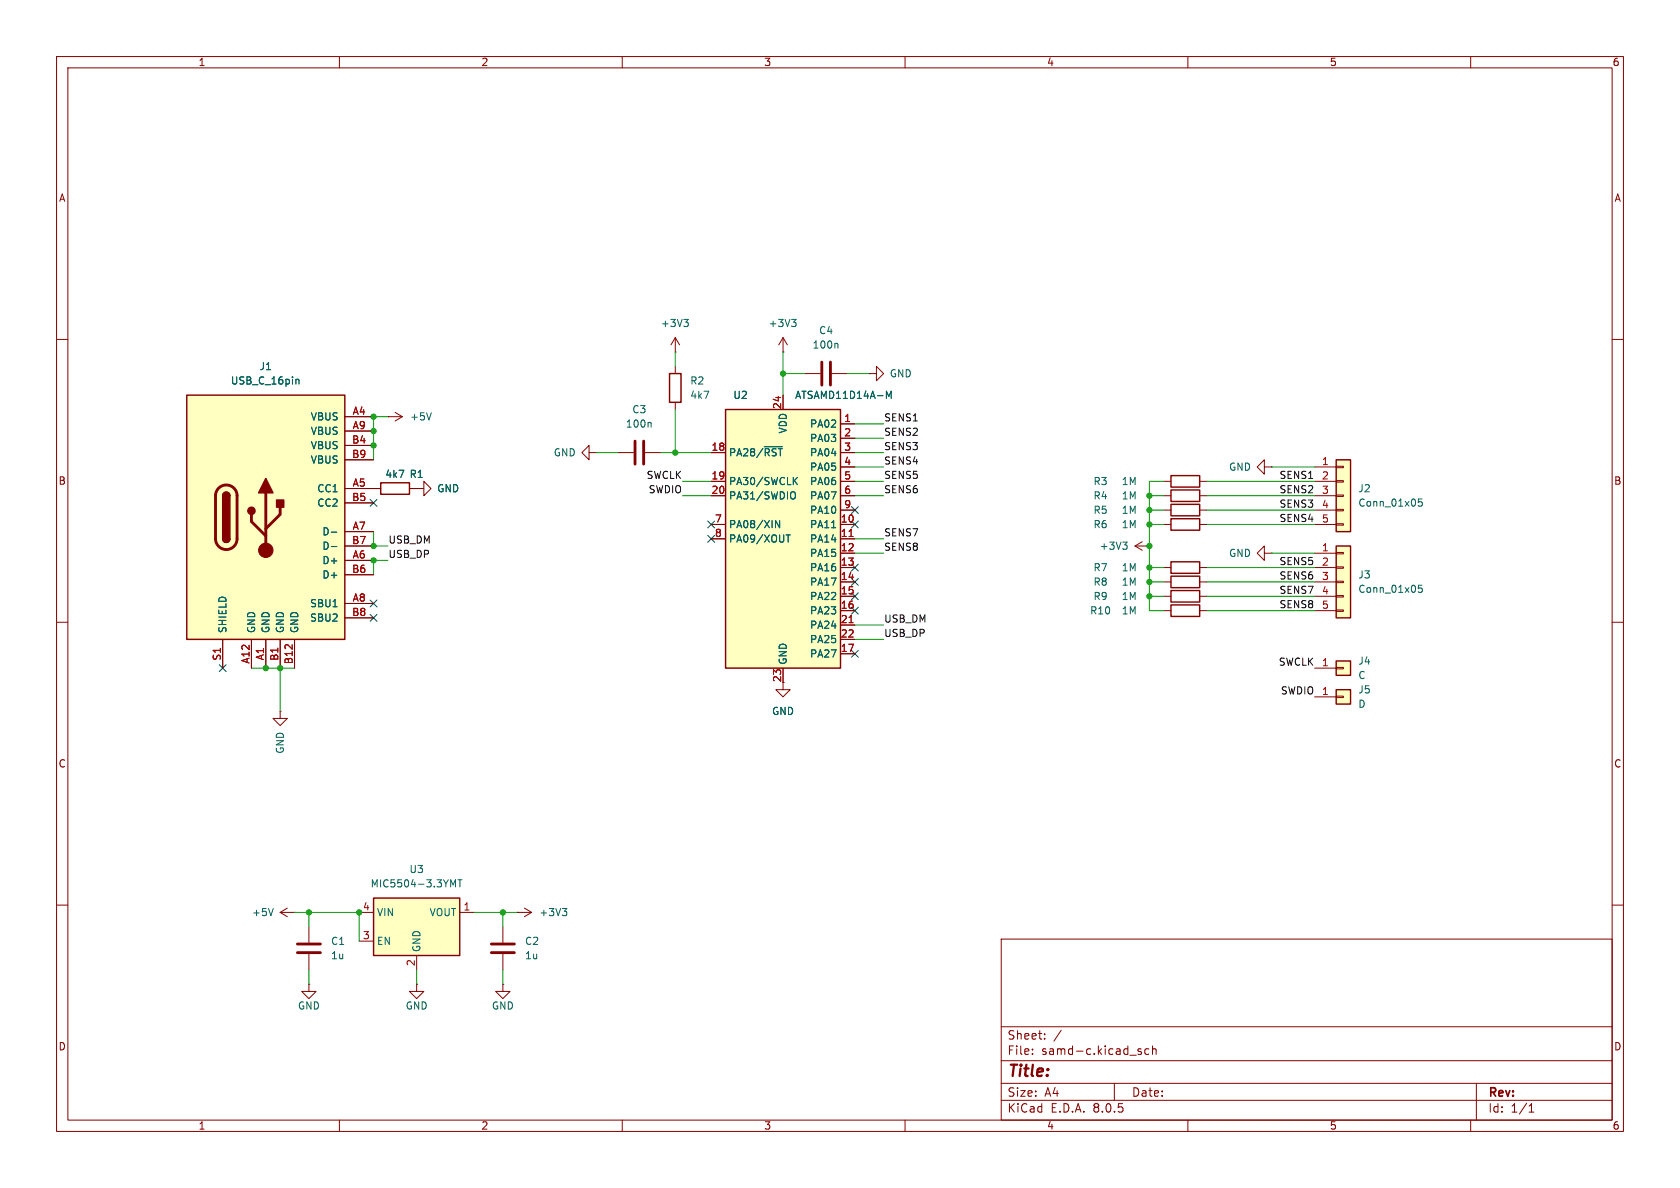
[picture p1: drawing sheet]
<svg xmlns="http://www.w3.org/2000/svg" width="297mm" height="210mm" viewBox="0 0 297 210" stroke-linecap="round" stroke-linejoin="round" font-family="sans-serif">
<g fill="none" stroke="#840000" stroke-width=".18">
<path d="M10 10h277v190h-277zM12 12h273v186h-273zM60 10v2M110 10v2M160 10v2M210 10v2M260 10v2M10 60h2M285 60h2M10 110h2M285 110h2M49.5 125.7v1.3h1.3l-1.3 1.3-1.2-1.3h1.2"/>
<path d="M49.5 125.7h.1M10 160h2M285 160h2M177 166h108v32h-108zM60 198v2M110 198v2M160 198v2M177 194.5h108M177 191.5h108M177 187.5h108M177 181.5h108M182.5 186.3v.1"/>
<path d="M182.5 185.5v.1M184.7 183.6v.1M184.7 182.8v.1M187.6 182.1l-1.3 2M197 191.5v3M201.4 185.9l.3 .1 .1 .2-.2 .2h-.3M201.4 185.4l.3 .1M203.1 185.5l-.4-.1-.3 .3v.4l.1 .2h.6M203.7 185.5l.3-.1 .3 .1 .1 .9M203.7 184.9v1.5M210 198v2M260 198v2"/>
<path d="M261 191.5v6.5M270.3 196.6h.9M270.3 195.5l.4-.4v1.5"/>
</g>
<path d="M236.2 81.3h2.6v12.7h-2.6z" fill="#ffffc2"/>
<g fill="none" stroke="#840000" stroke-width=".18">
<path d="M68.6 73.7h.1M68.6 73.7h2.5M69.8 72.9l1.3 .8M71.1 73.7l-1.3 .7M66 86.4h1.3M72.4 86.4h1.3M73.7 86.4h1.2v-1.3l1.3 1.3-1.3 1.2v-1.2M73.7 86.4h.1M104.1 80v-1.3l-1.2 1.3 1.2 1.3v-1.3h1.3M105.4 80h.1M109.2 80h2.8M114 80h2.8"/>
<path d="M232.4 82.6h3.8M232.4 85.1h3.8M232.4 87.6h3.8M232.4 90.2h3.8M232.4 92.7h3.8M236.2 92.6h1.3v.2h-1.3zM236.2 90h1.3v.3h-1.3zM236.2 87.5h1.3v.3h-1.3zM236.2 85h1.3v.2h-1.3zM236.2 82.4h1.3v.3h-1.3z"/>
</g>
<path d="M67.3 85.3h5.1v2.1h-5.1zM236.2 81.3h2.6v12.7h-2.6z" fill="none" stroke="#840000" stroke-width=".25"/>
<path d="M76.3 73l-.5 1.2M114.9 74.7l.2 .1v.7M251.4 88.2h-.6l-.1 .6 .2-.1 .4 .1 .2 .1-.1 .5-.2 .1-.5-.1" fill="none" stroke="#006464" stroke-width=".18"/>
<path d="M112.3 78v4M113.8 78v4" fill="none" stroke="#840000" stroke-width=".51"/>
<path d="M66 158.8h15.3v10.1h-15.3z" fill="#ffffc2"/>
<path d="M66 158.8h15.3v10.1h-15.3z" fill="none" stroke="#840000" stroke-width=".25"/>
<path d="M63.5 161.3h2.5M63.5 166.4h2.5M73.7 174v1.3h1.2l-1.2 1.2-1.3-1.2h1.3M73.7 174h.1M73.7 168.9v2.6M81.3 161.3h2.5" fill="none" stroke="#840000" stroke-width=".18"/>
<path d="M79.7 155.5l.4 .9 .4-.9v1.3M80.9 155.5h.8M81.3 155.5v1.3" fill="none" stroke="#006464" stroke-width=".18"/>
<path d="M33 69.9h28v43.1h-28z" fill="#ffffc2"/>
<path d="M33 69.9h28v43.1h-28zM118.4 66h2v5.1h-2zM39.4 95.3a.64 .64 0 0 0 .6 .6 .64 .64 0 0 0 .6-.6M39.4 87.6a.64 .64 0 0 1 .6-.6 .64 .64 0 0 1 .6 .6" fill="none" stroke="#840000" stroke-width=".25"/>
<path d="M145.3 64v4.1M146.8 64v4.1M38.7 86.3a1.91 1.91 0 0 1 2-.4 1.91 1.91 0 0 1 1.2 1.7v7.7a1.91 1.91 0 0 1-1.9 1.8 1.91 1.91 0 0 1-1.9-1.8v-7.8l.2-.7zM44.4 90.9v1.3l2.6 2.5M47 87.1v10.2M49.5 89.7v1.2l-2.5 2.6M52.6 166.9h4M52.6 168.4h4M86.9 166.9h4M86.9 168.4h4" fill="none" stroke="#840000" stroke-width=".51"/>
<g fill="#840000" stroke="#840000" stroke-width=".25">
<path d="M39.4 95.3h1.2a.64 .64 0 0 1-.6 .6 .64 .64 0 0 1-.6-.6z"/>
<path d="M39.4 87.6h1.2v7.7h-1.2z"/>
<path d="M39.6 87.2a.64 .64 0 0 1 .6-.2 .64 .64 0 0 1 .4 .6h-1.2z"/>
<path d="M47 84.6l1.3 2.5h-2.6z"/>
<path d="M48.9 88.4h1.3v1.3h-1.3z"/>
<circle cx="44.4" cy="90.3" r=".63"/>
</g>
<circle cx="47" cy="97.3" r="1.27" fill="#840000" stroke="#840000" stroke-width=".18"/>
<g fill="none" stroke="#840000" stroke-width=".18">
<path d="M119.4 59.7v2.5M119.4 59.7l-.8 1.3M119.4 59.7l.7 1.3M138.4 59.7l-.7 1.3M138.4 59.7v2.5M138.4 59.7l.8 1.3M61 73.7h5M61 76.2h5M61 78.7h5M119.4 62.2h.1M119.4 64.8v1.2M119.4 71.1v1.3"/>
<path d="M138.4 62.2h.1M142.2 66h2.8M147.1 66h2.8M61 86.4h5M61 99.1h5M61 94h5M61 88.9h5M61 96.5h5M61 81.3h5M200.7 96.5h2.5M200.7 96.5l1.2 .8M201.9 95.8l-1.2 .7"/>
<path d="M203.2 96.5h.1M39.4 113v5.1M44.4 113v5.1M47 113v5.1M49.5 113v5.1M52.1 113v5.1M61 106.7h5M61 101.6h5M61 109.2h5M138.4 120.7v1.2h1.3l-1.3 1.3-1.2-1.3h1.2M54.6 174v1.3h1.3l-1.3 1.2-1.3-1.2h1.3M54.6 174h.1"/>
<path d="M54.6 163.8v2.8M54.6 168.7v2.8M88.9 174v1.3h1.3l-1.3 1.2-1.3-1.2h1.3M88.9 174h.1M88.9 163.8v2.8M88.9 168.7v2.8M91.4 161.3h.1M91.4 161.3h2.6M92.7 160.5l1.3 .8M94 161.3l-1.3 .8"/>
</g>
<path d="M120.9 56.5h.8l-.4 .4M121.4 56.9l.3 .3v.3l-.3 .2M139.9 56.5h.8l-.4 .4M140.5 56.9l.2 .3v.3l-.2 .2M52.4 67.1h.4l.1 .8M148 60.7l.1 .2v.6M58.6 94.1h.9M58.6 96.6h.9M198.5 95.8h.8l-.5 .5M199 96.3l.3 .3v.3l-.3 .2M99.4 160.6h.8l-.4 .5M100 161.1l.2 .2v.3l-.2 .3" fill="none" stroke="#006464" stroke-width=".18"/>
<path d="M128.3 72.4h20.3v45.7h-20.3z" fill="#ffffc2"/>
<path d="M128.3 72.4h20.3v45.7h-20.3zM207 99.3h5.1v2h-5.1zM207 91.7h5.1v2h-5.1zM207 89.2h5.1v2h-5.1zM207 86.6h5.1v2h-5.1zM207 106.9h5.1v2.1h-5.1zM207 104.4h5.1v2h-5.1zM207 101.9h5.1v2h-5.1z" fill="none" stroke="#840000" stroke-width=".25"/>
<g fill="none" stroke="#840000" stroke-width=".18">
<path d="M138.4 69.9v2.5M148.6 74.9h2.5M148.6 77.5h2.5M153.7 66h1.2v-1.2l1.3 1.2-1.3 1.3v-1.3M153.7 66h.1M125.7 92.7h2.6M125.7 95.3h2.6M125.7 80h2.6M125.7 85.1h2.6M125.7 87.6h2.6M148.6 92.7h2.5M148.6 95.3h2.5"/>
<path d="M148.6 97.8h2.5M148.6 80h2.5M148.6 85.1h2.5M148.6 87.6h2.5M148.6 82.6h2.5M148.6 90.2h2.5M205.7 92.7h1.3M205.7 87.6h1.3M205.7 90.2h1.3M212.1 92.7h1.3M212.1 87.6h1.3M212.1 90.2h1.3"/>
<path d="M223.5 82.6v-1.3l-1.3 1.3 1.3 1.2v-1.2h1.3M223.5 97.8v-1.3l-1.3 1.3 1.3 1.3v-1.3h1.3M224.8 82.6h.1M224.8 97.8h.1M138.4 118.1v2.6M148.6 100.3h2.5M148.6 102.9h2.5M148.6 105.4h2.5M148.6 108h2.5M148.6 115.6h2.5M148.6 110.5h2.5M148.6 113h2.5"/>
<path d="M205.7 100.3h1.3M205.7 102.9h1.3M205.7 105.4h1.3M205.7 108h1.3M212.1 100.3h1.3M212.1 102.9h1.3M212.1 105.4h1.3M212.1 108h1.3M49.5 161.3l1.3 .8M49.5 161.3h2.6M50.8 160.5l-1.3 .8M52.1 161.3h.1"/>
</g>
<path d="M135.1 79h3.2M156.7 69.2l.4 .9 .5-.9v1.2M137.8 92v1.3l-.7-1.3v1.3M139 94.6h.7M139.3 94.6v1.2M140.1 86.9a.43 .43 0 0 1 .5 .5v.4a.43 .43 0 0 1-.5 .4M140.4 84.9l.6 .8M141 84.4l-.8 .7M147 93.3h.7M48.3 160.6l-.4 1.3" fill="none" stroke="#006464" stroke-width=".18"/>
<path d="M150.1 94.8h.7M150.1 110.1h.7" fill="none" stroke="#a90000" stroke-width=".18"/>
<path d="M236.2 96.5h2.6v12.7h-2.6z" fill="#ffffc2"/>
<path d="M232.4 97.8h3.8M236.2 97.7h1.3v.2h-1.3zM232.4 100.3h3.8M232.4 102.9h3.8M232.4 105.4h3.8M232.4 108h3.8M236.2 107.8h1.3v.3h-1.3zM236.2 105.3h1.3v.2h-1.3zM236.2 102.7h1.3v.3h-1.3zM236.2 100.2h1.3v.3h-1.3z" fill="none" stroke="#840000" stroke-width=".18"/>
<path d="M236.2 96.5h2.6v12.7h-2.6z" fill="none" stroke="#840000" stroke-width=".25"/>
<path d="M251.4 103.4h-.6l-.1 .7 .2-.2 .4 .1 .2 .2-.1 .4-.2 .1-.5-.1" fill="none" stroke="#006464" stroke-width=".18"/>
<path d="M236.2 116.8h2.6v2.6h-2.6z" fill="#ffffc2"/>
<path d="M232.4 118.1h3.8M236.2 118h1.3v.2h-1.3z" fill="none" stroke="#840000" stroke-width=".18"/>
<path d="M236.2 116.8h2.6v2.6h-2.6z" fill="none" stroke="#840000" stroke-width=".25"/>
<path d="M236.2 121.9h2.6v2.6h-2.6z" fill="#ffffc2"/>
<g fill="none" stroke="#840000" stroke-width=".18">
<path d="M61 73.7h5M61 76.2h5M61 78.7h5M138.4 69.9v2.5M148.6 74.9h2.5M148.6 77.5h2.5M61 86.4h6.3M61 99.1h5M61 94h5M61 88.9h5M61 96.5h5M61 81.3h5"/>
<path d="M72.4 86.4h1.3M73.7 86.4h.1M125.7 85.1h2.6M125.7 92.7h2.6M125.7 95.3h2.6M125.7 80h2.6M125.7 87.6h2.6M148.6 85.1h2.5M148.6 92.7h2.5M148.6 95.3h2.5M148.6 97.8h2.5M148.6 80h2.5"/>
<path d="M148.6 87.6h2.5M148.6 82.6h2.5M148.6 90.2h2.5M205.7 85.1h1.3M212.1 85.1h1.3M39.4 113v5.1M44.4 113v5.1M47 113v5.1M49.5 113v5.1M52.1 113v5.1M61 106.7h5M61 101.6h5"/>
<path d="M61 109.2h5M138.4 118.1v2.6M148.6 100.3h2.5M148.6 102.9h2.5M148.6 105.4h2.5M148.6 108h2.5M148.6 115.6h2.5M148.6 110.5h2.5M148.6 113h2.5M232.4 123.2h3.8M236.2 123.1h1.3v.2h-1.3z"/>
</g>
<path d="M207 84.1h5.1v2h-5.1zM236.2 121.9h2.6v2.6h-2.6z" fill="none" stroke="#840000" stroke-width=".25"/>
<g fill="none" stroke="#009600" stroke-width=".18">
<path d="M68.6 73.7h-2.6v7.6M119.4 62.2v2.6M119.4 72.4v7.6M138.4 66h3.8M138.4 62.2v7.7M149.9 66h3.8M151.1 74.9h5.1M151.1 77.5h5.1M66 94v2.5h2.6M68.6 99.1h-2.6v2.5M105.4 80h3.8M116.8 80h8.9"/>
<path d="M120.6 85.1h5.1M120.6 87.6h5.1M151.1 85.1h5.1M151.1 87.6h5.1M151.1 80h5.1M151.1 82.6h5.1M151.1 97.8h5.1M151.1 95.3h5.1M203.2 87.6h2.5M203.2 90.2h2.5M203.2 92.7h2.5M205.7 85.1h-2.5v22.9h2.5"/>
<path d="M213.4 85.1h19M213.4 87.6h19M213.4 90.2h19M213.4 92.7h19M224.8 82.6h7.6M224.8 97.8h7.6M44.4 118.1h7.7M49.5 118.1v7.6M151.1 110.5h5.1M151.1 113h5.1M203.2 102.9h2.5M203.2 100.3h2.5"/>
<path d="M203.2 105.4h2.5M213.4 102.9h19M213.4 100.3h19M213.4 108h19M213.4 105.4h19M52.1 161.3h11.4v5.1M54.6 161.3v2.5M54.6 171.5v2.5M73.7 171.5v2.5M83.8 161.3h7.6M88.9 161.3v2.5M88.9 171.5v2.5"/>
</g>
<g fill="none" stroke="#000084" stroke-width=".18">
<path d="M65.4 88.3l1.2 1.2M66.6 88.3l-1.2 1.2M125.1 92.1l1.2 1.2M125.1 94.6l1.2 1.3M126.3 92.1l-1.2 1.2M126.3 94.6l-1.2 1.3M150.5 89.6l1.2 1.2M150.5 92.1l1.2 1.2M150.5 99.7l1.2 1.2M151.7 89.6l-1.2 1.2M151.7 92.1l-1.2 1.2M151.7 99.7l-1.2 1.2"/>
<path d="M38.8 117.5l1.2 1.2M40 117.5l-1.2 1.2M65.4 108.6l1.2 1.2M65.4 106.1l1.2 1.2M66.6 108.6l-1.2 1.2M66.6 106.1l-1.2 1.2M150.5 115l1.2 1.2M150.5 102.3l1.2 1.2M150.5 104.8l1.2 1.2M150.5 107.3l1.2 1.3M151.7 115l-1.2 1.2M151.7 102.3l-1.2 1.2"/>
<path d="M151.7 104.8l-1.2 1.2M151.7 107.3l-1.2 1.3"/>
</g>
<path d="M52.4 67.1h.4l.1 .8M135.1 79h3.2M156.7 69.2l.4 .9 .5-.9v1.2M58.6 94.1h.9M58.6 96.6h.9M137.8 92v1.3l-.7-1.3v1.3M139 94.6h.7M139.3 94.6v1.2M140.1 86.9a.43 .43 0 0 1 .5 .5v.4a.43 .43 0 0 1-.5 .4M140.4 84.9l.6 .8M141 84.4l-.8 .7M147 93.3h.7" fill="none" stroke="#006464" stroke-width=".18"/>
<path d="M150.1 94.8h.7M150.1 110.1h.7" fill="none" stroke="#a90000" stroke-width=".18"/>
<g fill="#009600" stroke="#009600" stroke-width=".18">
<circle cx="66" cy="76.2" r=".46"/>
<circle cx="66" cy="78.7" r=".46"/>
<circle cx="66" cy="73.7" r=".46"/>
<circle cx="66" cy="99.1" r=".46"/>
<circle cx="66" cy="96.5" r=".46"/>
<circle cx="119.4" cy="80" r=".46"/>
<circle cx="203.2" cy="90.2" r=".46"/>
<circle cx="203.2" cy="87.6" r=".46"/>
<circle cx="138.4" cy="66" r=".46"/>
<circle cx="54.6" cy="161.3" r=".46"/>
<circle cx="88.9" cy="161.3" r=".46"/>
<circle cx="63.5" cy="161.3" r=".46"/>
<circle cx="47" cy="118.1" r=".46"/>
<circle cx="49.5" cy="118.1" r=".46"/>
<circle cx="203.2" cy="92.7" r=".46"/>
<circle cx="203.2" cy="96.5" r=".46"/>
<circle cx="203.2" cy="100.3" r=".46"/>
<circle cx="203.2" cy="102.9" r=".46"/>
<circle cx="203.2" cy="105.4" r=".46"/>
</g>
<text font-size="2.8" fill="#840000" x="178" y="190.9">Title:</text>
<g font-size="2.1" fill="#840000">
<text x="178" y="184">Sheet:</text>
<text x="178" y="186.7">File:</text>
<text x="184.1" y="186.7">samd-c.kicad_sch</text>
<text x="178" y="196.9">KiCad</text>
<text x="178" y="194.1">Size:</text>
<text x="184.7" y="194.1">A4</text>
<text x="185.7" y="196.9">E.D.A.</text>
<text x="193.3" y="196.9">8.0.5</text>
<text x="200" y="194.1">Date:</text>
<text x="263" y="194.3">Rev:</text>
<text x="263" y="196.9">Id:</text>
<text x="267.1" y="196.9">1/1</text>
</g>
<g font-size="1.8" fill="#840000">
<text x="35" y="11.9">1</text>
<text x="85" y="11.9">2</text>
<text x="135" y="11.9">3</text>
<text x="185" y="11.9">4</text>
<text x="235" y="11.9">5</text>
<text x="285" y="11.9">6</text>
<text x="10.3" y="35.9">A</text>
<text x="285.3" y="35.9">A</text>
<text x="10.3" y="85.9">B</text>
<text x="285.3" y="85.9">B</text>
<text x="10.3" y="135.9">C</text>
<text x="285.3" y="135.9">C</text>
<text x="10.3" y="185.9">D</text>
<text x="285.3" y="185.9">D</text>
<text x="35" y="199.9">1</text>
<text x="85" y="199.9">2</text>
<text x="135" y="199.9">3</text>
<text x="185" y="199.9">4</text>
<text x="235" y="199.9">5</text>
<text x="285" y="199.9">6</text>
</g>
<g font-size="1.8" fill="#006464">
<text x="116.7" y="58">+3V3</text>
<text x="135.8" y="58">+3V3</text>
<text x="144.7" y="59.3">C4</text>
<text x="45.8" y="65.6">J1</text>
<text x="143.6" y="61.8">100n</text>
<text x="40.7" y="68.2">USB_C_16pin</text>
<text x="121.9" y="68.2">R2</text>
<text x="121.9" y="70.7">4k7</text>
<text x="129.5" y="70.7">U2</text>
<text x="140.5" y="70.7">ATSAMD11D14A-M</text>
<text x="157.2" y="66.9">GND</text>
<text x="54.8" y="74.5">VBUS</text>
<text x="54.8" y="77.1">VBUS</text>
<text x="72.4" y="74.5">+5V</text>
<text x="110.5" y="75.8">100n</text>
<text x="111.7" y="73.3">C3</text>
<text x="139.3" y="76.7" transform="rotate(-90 139.3 76.7)">VDD</text>
<text x="143.1" y="75.8">PA02</text>
<text x="54.8" y="79.6">VBUS</text>
<text x="54.8" y="82.1">VBUS</text>
<text x="97.8" y="80.9">GND</text>
<text x="128.8" y="80.9">PA28/~{RST}</text>
<text x="143.1" y="78.3">PA03</text>
<text x="143.1" y="80.9">PA04</text>
<text x="143.1" y="83.4">PA05</text>
<text x="217.2" y="83.4">GND</text>
<text x="56" y="87.2">CC1</text>
<text x="56" y="89.8">CC2</text>
<text x="68" y="84.7">4k7</text>
<text x="72.3" y="84.7">R1</text>
<text x="77.2" y="87.2">GND</text>
<text x="128.8" y="86">PA30/SWCLK</text>
<text x="128.8" y="88.5">PA31/SWDIO</text>
<text x="143.1" y="86">PA06</text>
<text x="143.1" y="88.5">PA07</text>
<text x="193.2" y="88.5">R4</text>
<text x="193.2" y="86">R3</text>
<text x="198.2" y="88.5">1M</text>
<text x="198.2" y="86">1M</text>
<text x="240" y="87.2">J2</text>
<text x="240" y="89.8">Conn_01x05</text>
<text x="56.9" y="94.8">D-</text>
<text x="128.8" y="93.6">PA08/XIN</text>
<text x="143.1" y="93.6">PA11</text>
<text x="143.1" y="91">PA10</text>
<text x="193.2" y="93.6">R6</text>
<text x="193.2" y="91">R5</text>
<text x="198.2" y="93.6">1M</text>
<text x="198.2" y="91">1M</text>
<text x="56.9" y="99.9">D+</text>
<text x="56.9" y="97.4">D-</text>
<text x="128.8" y="96.1">PA09/XOUT</text>
<text x="143.1" y="96.1">PA14</text>
<text x="143.1" y="98.7">PA15</text>
<text x="143.1" y="101.2">PA16</text>
<text x="193.2" y="101.2">R7</text>
<text x="194.3" y="97.4">+3V3</text>
<text x="198.2" y="101.2">1M</text>
<text x="217.2" y="98.7">GND</text>
<text x="54.7" y="107.5">SBU1</text>
<text x="56.9" y="102.5">D+</text>
<text x="143.1" y="103.7">PA17</text>
<text x="143.1" y="106.3">PA22</text>
<text x="193.2" y="106.3">R9</text>
<text x="193.2" y="103.7">R8</text>
<text x="198.2" y="106.3">1M</text>
<text x="198.2" y="103.7">1M</text>
<text x="240" y="102.5">J3</text>
<text x="240" y="105">Conn_01x05</text>
<text x="40.2" y="112" transform="rotate(-90 40.2 112)">SHIELD</text>
<text x="45.3" y="112" transform="rotate(-90 45.3 112)">GND</text>
<text x="47.9" y="112" transform="rotate(-90 47.9 112)">GND</text>
<text x="50.4" y="112" transform="rotate(-90 50.4 112)">GND</text>
<text x="52.9" y="112" transform="rotate(-90 52.9 112)">GND</text>
<text x="54.7" y="110.1">SBU2</text>
<text x="143.1" y="108.8">PA23</text>
<text x="143.1" y="111.4">PA24</text>
<text x="143.1" y="113.9">PA25</text>
<text x="192.6" y="108.8">R10</text>
<text x="198.2" y="108.8">1M</text>
<text x="139.3" y="117.6" transform="rotate(-90 139.3 117.6)">GND</text>
<text x="143.1" y="116.4">PA27</text>
<text x="240" y="117.7">J4</text>
<text x="240" y="122.8">J5</text>
<text x="240" y="120.2">C</text>
<text x="240" y="125.3">D</text>
<text x="136.4" y="126.6">GND</text>
<text x="50.4" y="133.3" transform="rotate(-90 50.4 133.3)">GND</text>
<text x="72.3" y="154.5">U3</text>
<text x="65.4" y="157.1">MIC5504-3.3YMT</text>
<text x="44.5" y="162.2">+5V</text>
<text x="58.4" y="167.2">C1</text>
<text x="66.5" y="167.2">EN</text>
<text x="66.5" y="162.2">VIN</text>
<text x="75.9" y="162.2">VOUT</text>
<text x="92.7" y="167.2">C2</text>
<text x="95.3" y="162.2">+3V3</text>
<text x="58.4" y="169.8">1u</text>
<text x="74.5" y="168.4" transform="rotate(-90 74.5 168.4)">GND</text>
<text x="92.7" y="169.8">1u</text>
<text x="52.6" y="178.7">GND</text>
<text x="71.6" y="178.7">GND</text>
<text x="86.9" y="178.7">GND</text>
</g>
<g font-size="1.8" fill="#a90000">
<text x="62.2" y="73.4">A4</text>
<text x="62.2" y="75.9">A9</text>
<text x="138.2" y="72.4" transform="rotate(-90 138.2 72.4)">24</text>
<text x="149.2" y="74.7">1</text>
<text x="149.2" y="77.2">2</text>
<text x="62.2" y="78.5">B4</text>
<text x="62.2" y="81">B9</text>
<text x="125.7" y="79.8">18</text>
<text x="149.2" y="79.8">3</text>
<text x="149.2" y="82.3">4</text>
<text x="233.6" y="82.3">1</text>
<text x="62.2" y="88.6">B5</text>
<text x="62.2" y="86.1">A5</text>
<text x="125.7" y="84.8">19</text>
<text x="125.7" y="87.4">20</text>
<text x="149.2" y="84.8">5</text>
<text x="149.2" y="87.4">6</text>
<text x="149.2" y="89.9">9</text>
<text x="233.6" y="84.8">2</text>
<text x="233.6" y="87.4">3</text>
<text x="233.6" y="89.9">4</text>
<text x="62.2" y="93.7">A7</text>
<text x="126.3" y="92.5">7</text>
<text x="126.3" y="95">8</text>
<text x="148.5" y="92.5">10</text>
<text x="148.5" y="95">11</text>
<text x="233.6" y="92.5">5</text>
<text x="62.2" y="101.3">B6</text>
<text x="62.2" y="96.3">B7</text>
<text x="62.2" y="98.8">A6</text>
<text x="148.5" y="97.5">12</text>
<text x="148.5" y="100.1">13</text>
<text x="233.6" y="97.5">1</text>
<text x="233.6" y="100.1">2</text>
<text x="62.2" y="106.4">A8</text>
<text x="148.5" y="102.6">14</text>
<text x="148.5" y="105.2">15</text>
<text x="148.5" y="107.7">16</text>
<text x="233.6" y="102.6">3</text>
<text x="233.6" y="105.2">4</text>
<text x="233.6" y="107.7">5</text>
<text x="62.2" y="109">B8</text>
<text x="148.5" y="110.2">21</text>
<text x="148.5" y="112.8">22</text>
<text x="39.1" y="116.9" transform="rotate(-90 39.1 116.9)">S1</text>
<text x="44.2" y="117.4" transform="rotate(-90 44.2 117.4)">A12</text>
<text x="46.7" y="116.8" transform="rotate(-90 46.7 116.8)">A1</text>
<text x="49.3" y="116.9" transform="rotate(-90 49.3 116.9)">B1</text>
<text x="51.8" y="117.5" transform="rotate(-90 51.8 117.5)">B12</text>
<text x="148.5" y="115.3">17</text>
<text x="233.6" y="117.9">1</text>
<text x="138.2" y="120.7" transform="rotate(-90 138.2 120.7)">23</text>
<text x="233.6" y="122.9">1</text>
<text x="64.1" y="161">4</text>
<text x="81.8" y="161">1</text>
<text x="64.1" y="166.1">3</text>
<text x="73.4" y="170.9" transform="rotate(-90 73.4 170.9)">2</text>
</g>
<g font-size="1.8" fill="#0f0f0f">
<text x="156.2" y="74.6">SENS1</text>
<text x="156.2" y="77.1">SENS2</text>
<text x="156.2" y="82.2">SENS4</text>
<text x="156.2" y="79.7">SENS3</text>
<text x="114.2" y="84.7">SWCLK</text>
<text x="114.6" y="87.3">SWDIO</text>
<text x="156.2" y="84.7">SENS5</text>
<text x="156.2" y="87.3">SENS6</text>
<text x="226.1" y="89.8">SENS3</text>
<text x="226.1" y="87.3">SENS2</text>
<text x="226.1" y="84.7">SENS1</text>
<text x="156.2" y="94.9">SENS7</text>
<text x="226.1" y="92.4">SENS4</text>
<text x="68.6" y="96.2">USB_DM</text>
<text x="68.6" y="98.7">USB_DP</text>
<text x="156.2" y="97.4">SENS8</text>
<text x="226.1" y="100">SENS5</text>
<text x="226.1" y="107.6">SENS8</text>
<text x="226.1" y="102.5">SENS6</text>
<text x="226.1" y="105.1">SENS7</text>
<text x="156.2" y="112.7">USB_DP</text>
<text x="156.2" y="110.1">USB_DM</text>
<text x="226" y="117.8">SWCLK</text>
<text x="226.3" y="122.8">SWDIO</text>
</g>
</svg>
